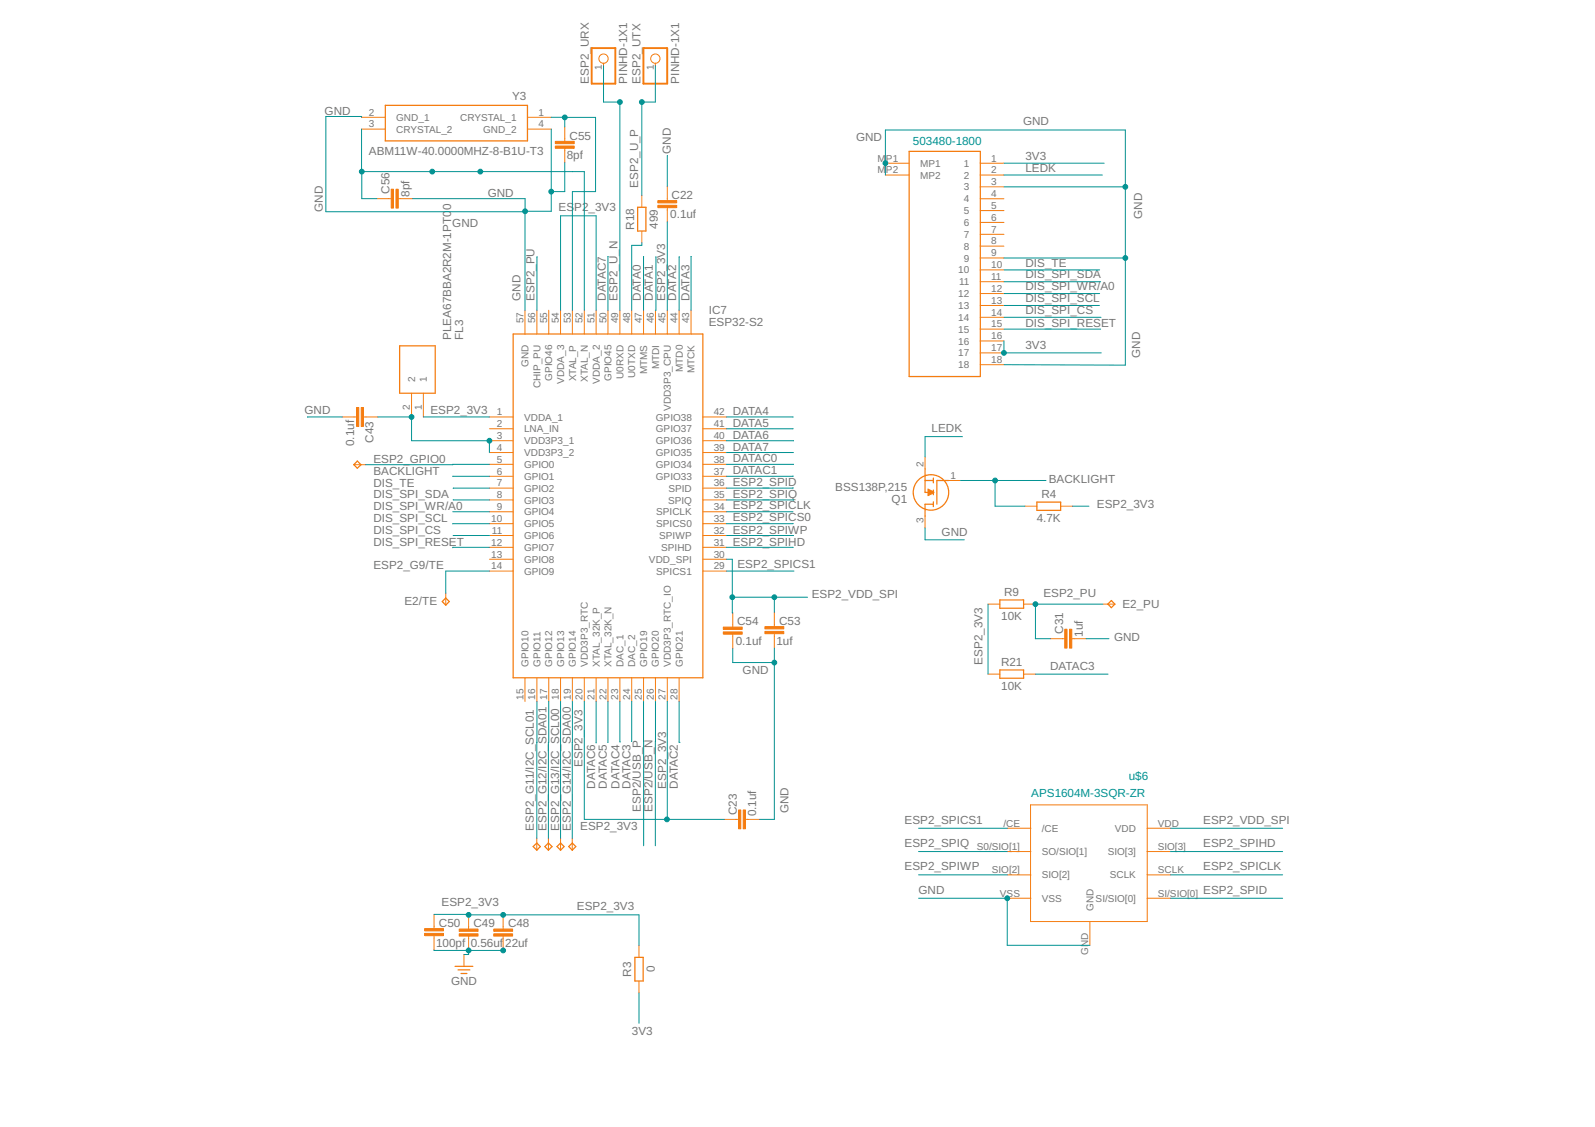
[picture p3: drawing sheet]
<svg xmlns="http://www.w3.org/2000/svg" width="297mm" height="210mm" viewBox="0 0 297 210" stroke-linecap="round" stroke-linejoin="round" font-family="sans-serif">
<g fill="none" stroke="#f57c10" stroke-width=".23">
<path d="M71.8 19.6h26.4v6.6h-26.4zM118.7 38.6h1.6v4.4h-1.6zM169.3 28.2h13.3v41.9h-13.3zM74.4 64.4h6.6v8.8h-6.6zM95.6 62.2h35.3v64h-35.3zM66.5 85.9l.7 .7-.7 .6-.6-.6zM172.3 87.3v4.4h1.5M172.3 89.5h1.5M173.8 93.9h-1.5v2.2M173.8 89v.9M173.8 91.3v.8M173.8 93.5v.9"/>
<path d="M176.7 89.5h-2.2v4.4M193.1 93.5h4.4v1.6h-4.4zM83 111.4l.7 .6-.7 .7-.6-.7zM186.2 111.7h4.4v1.6h-4.4zM207 111.8l.6 .7-.6 .7-.7-.7zM186.2 124.8h4.4v1.5h-4.4zM99.3 157.7l.7-.7 .6 .7-.6 .6zM102.1 157l.7 .7-.7 .6-.6-.6zM104.4 157l.7 .7-.7 .6-.7-.6zM106.6 157l.6 .7-.6 .6-.7-.6zM84.8 180h3.3M118.2 178.3h1.6v4.4h-1.6z"/>
<path d="M85.3 180.6h2.2M85.9 181.3h1.1"/>
<circle cx="173.4" cy="91.7" r="3.3"/>
</g>
<g fill="none" stroke="#f57c10" stroke-width=".19">
<path d="M112.4 11.8v.5M122 11.8v.5M67.3 21.8h4.5M67.3 24h4.5M70.2 37h2.7M74.2 37h2.6M98.2 21.8h4.5M98.2 24h4.5M105.2 23.7v2.6M105.2 27.6v2.7M119.5 36.4v2.2M124.3 34.7v2.7"/>
<path d="M124.3 38.7v2.6M164.9 30.4h4.4M164.9 32.6h4.4M182.6 37h4.4M182.6 30.4h4.4M182.6 32.6h4.4M182.6 34.8h4.4M182.6 39.2h4.4M97.8 57.8v4.4M100 57.8v4.4M102.2 57.8v4.4M104.4 57.8v4.4"/>
<path d="M106.6 57.8v4.4M108.8 57.8v4.4M111 57.8v4.4M113.2 57.8v4.4M115.4 57.8v4.4M117.6 57.8v4.4M119.5 43v2.2M119.8 57.8v4.4M122.1 57.8v4.4M124.3 57.8v4.4M126.5 57.8v4.4M128.7 57.8v4.4"/>
<path d="M182.6 41.4h4.4M182.6 43.6h4.4M182.6 45.8h4.4M182.6 48h4.4M182.6 50.3h4.4M182.6 52.5h4.4M182.6 54.7h4.4M182.6 56.9h4.4M182.6 59.1h4.4M63.7 77.7h2.7M67.7 77.7h2.7M76.6 73.2v4.5"/>
<path d="M78.8 73.2v4.5M91.1 77.7h4.5M91.1 79.9h4.5M130.9 77.7h4.4M130.9 79.9h4.4M182.6 61.3h4.4M182.6 63.5h4.4M182.6 65.7h4.4M182.6 67.9h4.4M65.9 86.6h2.2M91.1 82.1h4.5M91.1 84.3h4.5"/>
<path d="M91.1 86.5h4.5M91.1 88.7h4.5M91.1 90.9h4.5M91.1 93.1h4.5M91.1 95.3h4.5M91.1 97.5h4.5M91.1 99.7h4.5M130.9 82.1h4.4M130.9 84.3h4.4M130.9 86.5h4.4M130.9 88.7h4.4M130.9 90.9h4.4"/>
<path d="M130.9 93.1h4.4M130.9 95.3h4.4M130.9 97.5h4.4M130.9 99.7h4.4M172.3 85.1v2.2M172.3 96.1v2.2M176.7 89.5h2.2M190.9 94.3h2.2M197.5 94.3h2.2M83 110.5v2.2M91.1 101.9h4.5M91.1 104.2h4.5"/>
<path d="M91.1 106.4h4.5M130.9 101.9h4.4M130.9 104.2h4.4M130.9 106.4h4.4M136.5 114.2v2.6M136.5 118.1v2.7M144.2 114.1v2.6M144.2 118v2.7M184 112.5h2.2M190.6 112.5h2.2M195.6 119h2.7M199.6 119h2.6"/>
<path d="M205.4 112.5h2.2M97.8 126.2v4.4M100 126.2v4.4M102.2 126.2v4.4M104.4 126.2v4.4M106.6 126.2v4.4M108.8 126.2v4.4M111 126.2v4.4M113.2 126.2v4.4M115.4 126.2v4.4M117.6 126.2v4.4M119.8 126.2v4.4"/>
<path d="M122.1 126.2v4.4M124.3 126.2v4.4M126.5 126.2v4.4M184 125.6h2.2M190.6 125.6h2.2M100 156.1v2.2M102.1 156.1v2.2M104.4 156.1v2.2M106.6 156.1v2.2M134.9 152.6h2.6M138.9 152.6h2.6M187.6 158.6h4.4"/>
<path d="M187.6 154.3h4.4M191.9 149.9h21.8v21.7h-21.8zM213.6 158.6h4.4M213.6 154.3h4.4M80.8 170.3v2.7M80.8 174.3v2.6M86.4 177.8v2.2M87.3 170.4v2.6M87.3 174.4v2.6M93.7 170.4v2.6M93.7 174.4v2.6M119 176.1v2.2"/>
<path d="M187.6 167.3h4.4M187.6 162.9h4.4M203 171.6v4.5M213.6 167.3h4.4M213.6 162.9h4.4M119 182.7v2.2"/>
<circle cx="112.4" cy="10.9" r=".87"/>
<circle cx="122" cy="10.9" r=".87"/>
</g>
<g fill="#f57c10" stroke="#f57c10" stroke-width=".19">
<path d="M91.9 173.9h3.6v.4h-3.6z"/>
<path d="M91.9 173h3.6v.5h-3.6z"/>
<path d="M85.5 173.9h3.5v.4h-3.5z"/>
<path d="M85.5 173h3.5v.5h-3.5z"/>
<path d="M79.1 173.8h3.5v.5h-3.5z"/>
<path d="M79.1 173h3.5v.4h-3.5z"/>
<path d="M142.5 117.6h3.5v.4h-3.5z"/>
<path d="M142.5 116.7h3.5v.4h-3.5z"/>
<path d="M134.7 117.7h3.5v.4h-3.5z"/>
<path d="M134.7 116.8h3.5v.4h-3.5z"/>
<path d="M103.4 27.2h3.5v.4h-3.5z"/>
<path d="M103.4 26.3h3.5v.5h-3.5z"/>
<path d="M73.7 35.2h.5v3.6h-.5z"/>
<path d="M72.9 35.2h.4v3.6h-.4z"/>
<path d="M122.5 38.2h3.5v.5h-3.5z"/>
<path d="M122.5 37.4h3.5v.4h-3.5z"/>
<path d="M138.4 150.9h.4v3.5h-.4z"/>
<path d="M137.5 150.9h.5v3.5h-.5z"/>
<path d="M199.2 117.2h.4v3.5h-.4z"/>
<path d="M198.3 117.2h.4v3.5h-.4z"/>
<path d="M66.4 75.9h.4v3.5h-.4z"/>
<path d="M67.3 75.9h.4v3.5h-.4z"/>
</g>
<path d="M172.8 91.1l1.1 .5v.2l-1.1 .5z" fill-rule="evenodd" fill="#f57c10" stroke="#f57c10" stroke-width=".19"/>
<path d="M110.2 9h4.4v6.6h-4.4zM119.8 9h4.4v6.6h-4.4z" fill="none" stroke="#f57c10" stroke-width=".36"/>
<g fill="none" stroke="#009292" stroke-width=".19">
<path d="M112.4 12.3v6.7h3M115.4 18.9v38.9M119.5 18.9v17.5M122 12.3v6.7h-2.5M67.3 21.8v-.1h-6.6v17.7h37.1M67.3 24v8h41.5v25.8M67.4 32v5h2.8M76.8 37h21v20.8M102.7 24v15.3h-4.9M102.7 21.8h2.5v1.9M105.2 30.3v5.4h-2.5M105.2 21.9h5.7v13.8h-4.3v22.1"/>
<path d="M124.3 29v5.7M164.9 32.6v-8.4h44.7v43.8l-22.6-.1M187 34.8h22.6M187 30.4h18.6M187 32.6h18.3M100.1 47.9l-.1 9.9M104.4 57.8v-17.6h6.6v17.6M113.3 47.8l-.1 10M119.5 45.2v.5h-1.9v12.1M119.9 47.8l-.1 10M122.1 47.9v9.9M124.3 41.3v16.5"/>
<path d="M126.6 47.9l-.1 9.9M128.7 47.8v10M187 48h22.6M187 50.3h17.8M187 52.5h18M187 54.7h17.8M187 56.9h17.7M187 59.1h18M57.3 77.7h6.4M57.3 77.7h.1M70.4 77.7h6.2v4.4h14.5v2.2M78.8 77.7h12.3"/>
<path d="M135.3 77.7h12.4M135.3 79.9h12.4M147.7 77.7h.1M147.7 79.8v.1M187 61.3h18M187 63.5v2.2h18.1M84.3 95.3h6.8M84.4 93.1h6.7M91.1 88.7h-6.8M91.1 86.5l-23 .1M91.1 97.5l-6.8 .1M91.1 99.7l-6.7 .1"/>
<path d="M91.1 90.9l-6.7 .1M135.3 82.1h12.5M135.3 93.1l12.5 .1M135.3 99.7l12.5 .1M135.3 84.3h12.5M135.3 95.3h12.4M147.7 88.6l-12.4 .1M147.7 90.8v.1h-12.4M147.7 97.5h-12.4M147.8 86.5h-12.5M172.3 98.3v2.2h7.3M178.9 89.5h15.9"/>
<path d="M179.2 81.3h-6.9v3.8M185.3 89.5v4.8h5.6M199.7 94.3h3.1M91.1 101.9l-6.8 .1M91.1 106.4h-8.1v4.1M135.3 104.2h1.1l.1 10M135.3 101.9h12.4M135.3 106.4h12.5M136.4 111.2h14M144.2 111.2v2.9M147.7 101.9v.1M184 112.5v13.1"/>
<path d="M192.8 119h2.8M202.2 119h4.3M205.4 112.5h-12.6v6.5M100 130.6v25.5M102.2 130.6l-.1 25.5M104.4 130.6v25.5M106.6 130.6v25.5M108.8 130.6v22h26.1M111 130.6v7.7M113.2 130.6v7.7M115.4 130.6l.1 7.6M117.6 130.6v7.5"/>
<path d="M119.8 130.6l.1 26.9M122.1 130.6l-.1 26.9M124.3 130.6v22M126.5 130.6v7.7h.1M136.5 120.8v2.6h7.7M144.2 120.7v31.9h-2.7M192.8 125.6h13.6M171.1 158.6h16.5M171.1 154.3h16.5M218 158.6h20.9M218 154.3h20.9M80.8 176.9l12.9 .1"/>
<path d="M80.8 170.3l38.2 .1v5.7M87.3 177v.8h-.9M171.1 167.3h16.5v8.8h15.4M171.1 162.9h16.5M218 167.3h20.9M218 162.9h20.9M119 184.9v5.7"/>
</g>
<g fill="#009292" stroke="#009292" stroke-width=".19">
<circle cx="93.7" cy="177" r=".44"/>
<circle cx="87.3" cy="177" r=".44"/>
<circle cx="144.2" cy="123.4" r=".44"/>
<circle cx="187.6" cy="167.3" r=".44"/>
<circle cx="97.8" cy="39.3" r=".44"/>
<circle cx="102.7" cy="35.7" r=".44"/>
<circle cx="209.6" cy="48" r=".44"/>
<circle cx="209.6" cy="34.8" r=".44"/>
<circle cx="164.9" cy="30.4" r=".44"/>
<circle cx="67.4" cy="32" r=".44"/>
<circle cx="80.5" cy="32" r=".44"/>
<circle cx="89.5" cy="32" r=".44"/>
<circle cx="105.2" cy="21.9" r=".44"/>
<circle cx="93.7" cy="170.4" r=".44"/>
<circle cx="87.3" cy="170.4" r=".44"/>
<circle cx="124.2" cy="152.6" r=".44"/>
<circle cx="136.4" cy="111.2" r=".44"/>
<circle cx="144.2" cy="111.2" r=".44"/>
<circle cx="115.4" cy="19" r=".44"/>
<circle cx="192.8" cy="112.5" r=".44"/>
<circle cx="187" cy="65.7" r=".44"/>
<circle cx="185.3" cy="89.5" r=".44"/>
<circle cx="119.5" cy="19" r=".44"/>
<circle cx="91.1" cy="82.1" r=".44"/>
<circle cx="76.6" cy="77.7" r=".44"/>
</g>
<g font-size="2.2" fill="#757575">
<text x="109.6" y="15.6" transform="rotate(-90 109.6 15.6)">ESP2_URX</text>
<text x="116.8" y="15.6" transform="rotate(-90 116.8 15.6)">PINHD-1X1</text>
<text x="119.3" y="15.6" transform="rotate(-90 119.3 15.6)">ESP2_UTX</text>
<text x="126.5" y="15.6" transform="rotate(-90 126.5 15.6)">PINHD-1X1</text>
<text x="60.5" y="21.4">GND</text>
<text x="95.4" y="18.7">Y3</text>
<text x="190.5" y="23.3">GND</text>
<text x="68.7" y="28.9">ABM11W-40.0000MHZ-8-B1U-T3</text>
<text x="105.6" y="29.7">8pf</text>
<text x="106.1" y="26">C55</text>
<text x="124.9" y="28.7" transform="rotate(-90 124.9 28.7)">GND</text>
<text x="159.4" y="26.3">GND</text>
<text x="191" y="29.9">3V3</text>
<text x="118.8" y="35" transform="rotate(-90 118.8 35)">ESP2_U_P</text>
<text x="191" y="32.1">LEDK</text>
<text x="60.1" y="39.5" transform="rotate(-90 60.1 39.5)">GND</text>
<text x="72.5" y="36.1" transform="rotate(-90 72.5 36.1)">C56</text>
<text x="76.2" y="36.6" transform="rotate(-90 76.2 36.6)">8pf</text>
<text x="84" y="39.2" transform="rotate(-90 84 39.2)">0</text>
<text x="90.8" y="36.7">GND</text>
<text x="104" y="39.3">ES</text>
<text x="107" y="39.3">P2_3V3</text>
<text x="124.8" y="40.6">0.1uf</text>
<text x="125.1" y="37.1">C22</text>
<text x="212.7" y="40.8" transform="rotate(-90 212.7 40.8)">GND</text>
<text x="84.2" y="42.2">GND</text>
<text x="118.1" y="42.8" transform="rotate(-90 118.1 42.8)">R18</text>
<text x="122.5" y="42.6" transform="rotate(-90 122.5 42.6)">499</text>
<text x="191" y="49.7">DIS_TE</text>
<text x="191" y="51.9">DIS_SPI_SDA</text>
<text x="96.9" y="56" transform="rotate(-90 96.9 56)">GND</text>
<text x="99.5" y="56" transform="rotate(-90 99.5 56)">ESP2_PU</text>
<text x="112.8" y="56" transform="rotate(-90 112.8 56)">DATAC7</text>
<text x="115" y="56" transform="rotate(-90 115 56)">ESP2_U_N</text>
<text x="119.3" y="56" transform="rotate(-90 119.3 56)">DATA0</text>
<text x="121.6" y="56" transform="rotate(-90 121.6 56)">DATA1</text>
<text x="123.9" y="56" transform="rotate(-90 123.9 56)">ESP2_3V3</text>
<text x="126" y="56" transform="rotate(-90 126 56)">DATA2</text>
<text x="128.4" y="56" transform="rotate(-90 128.4 56)">DATA3</text>
<text x="132" y="58.6">IC7</text>
<text x="191" y="54.1">DIS_SPI_WR/A0</text>
<text x="191" y="56.2">DIS_SPI_SCL</text>
<text x="191" y="58.6">DIS_SPI_CS</text>
<text x="84" y="63.3" transform="rotate(-90 84 63.3)">PLEA67BBA2R2M-1PT0</text>
<text x="86.2" y="63.3" transform="rotate(-90 86.2 63.3)">FL3</text>
<text x="132" y="60.8">ESP32-S2</text>
<text x="191" y="60.9">DIS_SPI_RESET</text>
<text x="191" y="65">3V3</text>
<text x="212.4" y="66.7" transform="rotate(-90 212.4 66.7)">GND</text>
<text x="56.7" y="77.1">GND</text>
<text x="80.1" y="77.1">ESP2_3V3</text>
<text x="136.5" y="77.3">DATA4</text>
<text x="66" y="83.1" transform="rotate(-90 66 83.1)">0.1uf</text>
<text x="69.6" y="82.5" transform="rotate(-90 69.6 82.5)">C43</text>
<text x="136.5" y="83.9">DATA7</text>
<text x="136.5" y="81.8">DATA6</text>
<text x="136.5" y="79.5">DATA5</text>
<text x="173.5" y="80.4">LEDK</text>
<text x="69.5" y="86.2">ESP2_GPIO0</text>
<text x="69.5" y="88.5">BACKLIGHT</text>
<text x="136.5" y="88.3">DATAC1</text>
<text x="136.5" y="86.1">DATAC0</text>
<text x="195.3" y="89.9">BACKLIGHT</text>
<text x="69.5" y="90.6">DIS_TE</text>
<text x="69.5" y="92.8">DIS_SPI_SDA</text>
<text x="69.5" y="95">DIS_SPI_WR/A0</text>
<text x="136.5" y="92.7">ESP2_SPIQ</text>
<text x="136.5" y="94.9">ESP2_SPICLK</text>
<text x="136.5" y="90.5">ESP2_SPID</text>
<text x="155.5" y="91.4">BSS138P,215</text>
<text x="166.1" y="93.6">Q1</text>
<text x="193.9" y="92.8">R4</text>
<text x="204.3" y="94.6">ESP2_3V3</text>
<text x="69.5" y="97.2">DIS_SPI_SCL</text>
<text x="69.5" y="99.5">DIS_SPI_CS</text>
<text x="69.5" y="101.7">DIS_SPI_RESET</text>
<text x="136.5" y="97.1">ESP2_SPICS0</text>
<text x="136.5" y="99.5">ESP2_SPIWP</text>
<text x="136.5" y="101.8">ESP2_SPIHD</text>
<text x="175.4" y="99.9">GND</text>
<text x="193.1" y="97.2">4.7K</text>
<text x="69.5" y="106">ESP2_G9/TE</text>
<text x="137.3" y="105.8">ESP2_SPICS1</text>
<text x="75.3" y="112.7">E2/TE</text>
<text x="151.2" y="111.4">ESP2_VDD_SPI</text>
<text x="187" y="111.1">R9</text>
<text x="194.3" y="111.1">ESP2_PU</text>
<text x="209" y="113.3">E2_PU</text>
<text x="137.3" y="116.5">C54</text>
<text x="145.1" y="116.4">C53</text>
<text x="186.5" y="115.5">10K</text>
<text x="198" y="118.1" transform="rotate(-90 198 118.1)">C31</text>
<text x="201.7" y="118.6" transform="rotate(-90 201.7 118.6)">1uf</text>
<text x="207.5" y="119.4">GND</text>
<text x="137" y="120.1">0.1uf</text>
<text x="138.3" y="125.5">GND</text>
<text x="144.6" y="120.1">1uf</text>
<text x="183" y="123.8" transform="rotate(-90 183 123.8)">ESP2_3V3</text>
<text x="186.4" y="124.1">R21</text>
<text x="195.6" y="124.9">DATAC3</text>
<text x="186.5" y="128.5">10K</text>
<text x="108.5" y="142.9" transform="rotate(-90 108.5 142.9)">ESP2_3V3</text>
<text x="110.8" y="146.9" transform="rotate(-90 110.8 146.9)">DATAC6</text>
<text x="113" y="146.9" transform="rotate(-90 113 146.9)">DATAC5</text>
<text x="115.3" y="146.9" transform="rotate(-90 115.3 146.9)">DATAC4</text>
<text x="117.4" y="146.9" transform="rotate(-90 117.4 146.9)">DATAC3</text>
<text x="124" y="146.9" transform="rotate(-90 124 146.9)">ESP2_3V3</text>
<text x="126.2" y="146.9" transform="rotate(-90 126.2 146.9)">DATAC2</text>
<text x="99.4" y="154.7" transform="rotate(-90 99.4 154.7)">ESP2_G11/I2C_SCL01</text>
<text x="101.8" y="154.7" transform="rotate(-90 101.8 154.7)">ESP2_G12/I2C_SDA01</text>
<text x="104.1" y="154.7" transform="rotate(-90 104.1 154.7)">ESP2_G13/I2C_SCL00</text>
<text x="106.3" y="154.7" transform="rotate(-90 106.3 154.7)">ESP2_G14/I2C_SDA00</text>
<text x="108.1" y="154.6">ESP2_3V3</text>
<text x="119.3" y="151.2" transform="rotate(-90 119.3 151.2)">ESP2/USB_P</text>
<text x="121.5" y="151.2" transform="rotate(-90 121.5 151.2)">ESP2/USB_N</text>
<text x="137.2" y="151.8" transform="rotate(-90 137.2 151.8)">C23</text>
<text x="140.8" y="152" transform="rotate(-90 140.8 152)">0.1uf</text>
<text x="146.8" y="151.5" transform="rotate(-90 146.8 151.5)">GND</text>
<text x="168.5" y="153.4">ESP2_SPICS1</text>
<text x="224.1" y="153.4">ESP2_VDD_SPI</text>
<text x="168.5" y="157.7">ESP2_SPIQ</text>
<text x="224.1" y="157.7">ESP2_SPIHD</text>
<text x="168.5" y="162.1">ESP2_SPIWP</text>
<text x="171.1" y="166.4">GND</text>
<text x="224.1" y="162.1">ESP2_SPICLK</text>
<text x="224.1" y="166.4">ESP2_SPID</text>
<text x="81.7" y="172.6">C50</text>
<text x="82.2" y="168.7">ESP2_3V3</text>
<text x="88.2" y="172.7">C49</text>
<text x="94.6" y="172.7">C48</text>
<text x="107.4" y="169.6">ESP2_3V3</text>
<text x="81.2" y="176.3">100pf</text>
<text x="87.7" y="176.4">0.56uf</text>
<text x="94.1" y="176.4">22uf</text>
<text x="84" y="183.5">GND</text>
<text x="117.6" y="181.9" transform="rotate(-90 117.6 181.9)">R3</text>
<text x="122" y="181.1" transform="rotate(-90 122 181.1)">0</text>
<text x="117.7" y="192.8">3V3</text>
</g>
<g font-size="2.2" fill="#009292">
<text x="170" y="27.1">503480-1800</text>
<text x="192" y="148.5">APS1604M-3SQR-ZR</text>
<text x="210.2" y="145.2">u$6</text>
</g>
<g font-size="1.9" fill="#757575">
<text x="112.1" y="13.1" transform="rotate(-90 112.1 13.1)">1</text>
<text x="121.7" y="13.1" transform="rotate(-90 121.7 13.1)">1</text>
<text x="68.7" y="21.5">2</text>
<text x="68.7" y="23.7">3</text>
<text x="73.8" y="22.5">GND_1</text>
<text x="85.7" y="22.5">CRYSTAL_1</text>
<text x="100.3" y="21.5">1</text>
<text x="100.3" y="23.7">4</text>
<text x="73.8" y="24.7">CRYSTAL_2</text>
<text x="90" y="24.7">GND_2</text>
<text x="163.4" y="30.1">M</text>
<text x="163.4" y="32.3">M</text>
<text x="165" y="30.1">P1</text>
<text x="165" y="32.3">P2</text>
<text x="171.3" y="31.1">MP1</text>
<text x="171.3" y="33.3">MP2</text>
<text x="179.5" y="31.1">1</text>
<text x="179.5" y="33.3">2</text>
<text x="179.5" y="35.5">3</text>
<text x="184.6" y="30.1">1</text>
<text x="184.6" y="32.3">2</text>
<text x="184.6" y="34.5">3</text>
<text x="179.5" y="37.7">4</text>
<text x="179.5" y="39.9">5</text>
<text x="184.6" y="36.7">4</text>
<text x="184.6" y="38.9">5</text>
<text x="184.6" y="41.1">6</text>
<text x="179.5" y="42.1">6</text>
<text x="179.5" y="44.3">7</text>
<text x="179.5" y="46.5">8</text>
<text x="184.6" y="43.3">7</text>
<text x="184.6" y="45.5">8</text>
<text x="184.6" y="47.7">9</text>
<text x="178.5" y="50.9">10</text>
<text x="178.6" y="53.1">11</text>
<text x="179.5" y="48.7">9</text>
<text x="184.6" y="50">10</text>
<text x="184.6" y="52.2">11</text>
<text x="178.5" y="55.3">12</text>
<text x="178.5" y="57.6">13</text>
<text x="178.5" y="59.8">14</text>
<text x="184.6" y="54.4">12</text>
<text x="184.6" y="56.6">13</text>
<text x="184.6" y="58.8">14</text>
<text x="97.5" y="60.2" transform="rotate(-90 97.5 60.2)">57</text>
<text x="99.7" y="60.2" transform="rotate(-90 99.7 60.2)">56</text>
<text x="101.9" y="60.2" transform="rotate(-90 101.9 60.2)">55</text>
<text x="104.1" y="60.2" transform="rotate(-90 104.1 60.2)">54</text>
<text x="106.3" y="60.2" transform="rotate(-90 106.3 60.2)">53</text>
<text x="108.5" y="60.2" transform="rotate(-90 108.5 60.2)">52</text>
<text x="110.7" y="60.2" transform="rotate(-90 110.7 60.2)">51</text>
<text x="112.9" y="60.2" transform="rotate(-90 112.9 60.2)">50</text>
<text x="115.1" y="60.2" transform="rotate(-90 115.1 60.2)">49</text>
<text x="117.3" y="60.2" transform="rotate(-90 117.3 60.2)">48</text>
<text x="119.5" y="60.2" transform="rotate(-90 119.5 60.2)">47</text>
<text x="121.8" y="60.2" transform="rotate(-90 121.8 60.2)">46</text>
<text x="124" y="60.2" transform="rotate(-90 124 60.2)">45</text>
<text x="126.2" y="60.2" transform="rotate(-90 126.2 60.2)">44</text>
<text x="128.4" y="60.2" transform="rotate(-90 128.4 60.2)">43</text>
<text x="178.5" y="62">15</text>
<text x="178.5" y="64.2">16</text>
<text x="184.6" y="61">15</text>
<text x="184.6" y="63.2">16</text>
<text x="184.6" y="65.4">17</text>
<text x="77.3" y="71.2" transform="rotate(-90 77.3 71.2)">2</text>
<text x="79.5" y="71.2" transform="rotate(-90 79.5 71.2)">1</text>
<text x="98.4" y="68.4" transform="rotate(-90 98.4 68.4)">GND</text>
<text x="102.9" y="70.9" transform="rotate(-90 102.9 70.9)">GPIO46</text>
<text x="105.1" y="71.5" transform="rotate(-90 105.1 71.5)">VDDA_3</text>
<text x="107.3" y="71.1" transform="rotate(-90 107.3 71.1)">XTAL_P</text>
<text x="109.5" y="71.2" transform="rotate(-90 109.5 71.2)">XTAL_N</text>
<text x="111.7" y="71.5" transform="rotate(-90 111.7 71.5)">VDDA_2</text>
<text x="113.9" y="70.9" transform="rotate(-90 113.9 70.9)">GPIO45</text>
<text x="116.1" y="70.6" transform="rotate(-90 116.1 70.6)">U0RXD</text>
<text x="118.3" y="70.4" transform="rotate(-90 118.3 70.4)">U0TXD</text>
<text x="120.5" y="69.7" transform="rotate(-90 120.5 69.7)">MTMS</text>
<text x="122.7" y="68.8" transform="rotate(-90 122.7 68.8)">MTDI</text>
<text x="127.1" y="69.3" transform="rotate(-90 127.1 69.3)">MTD0</text>
<text x="129.4" y="69.5" transform="rotate(-90 129.4 69.5)">MTCK</text>
<text x="178.5" y="66.4">17</text>
<text x="178.5" y="68.6">18</text>
<text x="184.6" y="67.6">18</text>
<text x="76.3" y="76.3" transform="rotate(-90 76.3 76.3)">2</text>
<text x="78.5" y="76.3" transform="rotate(-90 78.5 76.3)">1</text>
<text x="92.5" y="77.4">1</text>
<text x="100.7" y="72.3" transform="rotate(-90 100.7 72.3)">CHIP_PU</text>
<text x="124.9" y="76.5" transform="rotate(-90 124.9 76.5)">VDD3P3_CPU</text>
<text x="132.9" y="77.4">42</text>
<text x="92.5" y="79.6">2</text>
<text x="92.5" y="81.8">3</text>
<text x="92.5" y="84">4</text>
<text x="97.6" y="78.3">VDDA_1</text>
<text x="97.6" y="80.5">LNA_IN</text>
<text x="97.6" y="82.7">VDD3P3_1</text>
<text x="122.2" y="78.3">GPIO38</text>
<text x="122.2" y="80.5">GPIO37</text>
<text x="122.2" y="82.7">GPIO36</text>
<text x="132.9" y="79.6">41</text>
<text x="132.9" y="81.8">40</text>
<text x="132.9" y="84">39</text>
<text x="92.5" y="86.2">5</text>
<text x="92.5" y="88.4">6</text>
<text x="97.6" y="84.9">VDD3P3_2</text>
<text x="97.6" y="87.2">GPIO0</text>
<text x="97.6" y="89.4">GPIO1</text>
<text x="122.2" y="85">GPIO35</text>
<text x="122.2" y="87.2">GPIO34</text>
<text x="122.2" y="89.4">GPIO33</text>
<text x="132.9" y="86.2">38</text>
<text x="132.9" y="88.4">37</text>
<text x="172" y="87" transform="rotate(-90 172 87)">2</text>
<text x="177" y="89.2">1</text>
<text x="92.5" y="90.6">7</text>
<text x="92.5" y="92.8">8</text>
<text x="92.5" y="95">9</text>
<text x="97.6" y="91.6">GPIO2</text>
<text x="97.6" y="93.8">GPIO3</text>
<text x="97.6" y="96">GPIO4</text>
<text x="122.2" y="96">SPICLK</text>
<text x="124.4" y="93.8">SPIQ</text>
<text x="124.5" y="91.6">SPID</text>
<text x="132.9" y="90.6">36</text>
<text x="132.9" y="92.8">35</text>
<text x="132.9" y="95">34</text>
<text x="91.5" y="97.2">10</text>
<text x="91.5" y="101.6">12</text>
<text x="91.6" y="99.4">11</text>
<text x="97.6" y="98.2">GPIO5</text>
<text x="97.6" y="100.4">GPIO6</text>
<text x="122.2" y="98.2">SPICS0</text>
<text x="122.8" y="100.4">SPIWP</text>
<text x="132.9" y="97.2">33</text>
<text x="132.9" y="99.4">32</text>
<text x="132.9" y="101.6">31</text>
<text x="172" y="97.5" transform="rotate(-90 172 97.5)">3</text>
<text x="91.5" y="103.8">13</text>
<text x="91.5" y="106.1">14</text>
<text x="97.6" y="102.6">GPIO7</text>
<text x="97.6" y="104.8">GPIO8</text>
<text x="97.6" y="107">GPIO9</text>
<text x="120.9" y="104.8">VDD_SPI</text>
<text x="122.2" y="107">SPICS1</text>
<text x="123.1" y="102.6">SPIHD</text>
<text x="132.9" y="103.8">30</text>
<text x="132.9" y="106.1">29</text>
<text x="98.4" y="124.2" transform="rotate(-90 98.4 124.2)">GPIO10</text>
<text x="100.6" y="124.2" transform="rotate(-90 100.6 124.2)">GPIO11</text>
<text x="102.9" y="124.2" transform="rotate(-90 102.9 124.2)">GPIO12</text>
<text x="105.1" y="124.2" transform="rotate(-90 105.1 124.2)">GPIO13</text>
<text x="107.3" y="124.2" transform="rotate(-90 107.3 124.2)">GPIO14</text>
<text x="109.5" y="124.2" transform="rotate(-90 109.5 124.2)">VDD3P3_RTC</text>
<text x="111.7" y="124.2" transform="rotate(-90 111.7 124.2)">XTAL_32K_P</text>
<text x="113.9" y="124.2" transform="rotate(-90 113.9 124.2)">XTAL_32K_N</text>
<text x="116.1" y="124.2" transform="rotate(-90 116.1 124.2)">DAC_1</text>
<text x="118.3" y="124.2" transform="rotate(-90 118.3 124.2)">DAC_2</text>
<text x="120.5" y="124.2" transform="rotate(-90 120.5 124.2)">GPIO19</text>
<text x="122.7" y="124.2" transform="rotate(-90 122.7 124.2)">GPIO20</text>
<text x="124.9" y="124.2" transform="rotate(-90 124.9 124.2)">VDD3P3_RTC_IO</text>
<text x="127.1" y="124.2" transform="rotate(-90 127.1 124.2)">GPIO21</text>
<text x="97.5" y="130.3" transform="rotate(-90 97.5 130.3)">15</text>
<text x="99.7" y="130.3" transform="rotate(-90 99.7 130.3)">16</text>
<text x="101.9" y="130.3" transform="rotate(-90 101.9 130.3)">17</text>
<text x="104.1" y="130.3" transform="rotate(-90 104.1 130.3)">18</text>
<text x="106.3" y="130.3" transform="rotate(-90 106.3 130.3)">19</text>
<text x="108.5" y="130.3" transform="rotate(-90 108.5 130.3)">20</text>
<text x="110.7" y="130.3" transform="rotate(-90 110.7 130.3)">21</text>
<text x="112.9" y="130.3" transform="rotate(-90 112.9 130.3)">22</text>
<text x="115.1" y="130.3" transform="rotate(-90 115.1 130.3)">23</text>
<text x="117.3" y="130.3" transform="rotate(-90 117.3 130.3)">24</text>
<text x="119.5" y="130.3" transform="rotate(-90 119.5 130.3)">25</text>
<text x="121.8" y="130.3" transform="rotate(-90 121.8 130.3)">26</text>
<text x="124" y="130.3" transform="rotate(-90 124 130.3)">27</text>
<text x="126.2" y="130.3" transform="rotate(-90 126.2 130.3)">28</text>
<text x="186.9" y="153.9">/CE</text>
<text x="194" y="154.9">/CE</text>
<text x="207.6" y="154.9">VDD</text>
<text x="215.6" y="153.9">VDD</text>
<text x="181.9" y="158.3">S0/SIO[1]</text>
<text x="194" y="159.3">SO/SIO[1]</text>
<text x="206.3" y="159.3">SIO[3]</text>
<text x="215.6" y="158.3">SIO[3]</text>
<text x="184.7" y="162.6">SIO[2]</text>
<text x="186.2" y="167">VSS</text>
<text x="194" y="168">VSS</text>
<text x="194" y="163.6">SIO[2]</text>
<text x="204" y="168">SI/SIO[0]</text>
<text x="206.7" y="163.6">SCLK</text>
<text x="215.6" y="162.6">SCLK</text>
<text x="215.6" y="167">SI/SIO[0]</text>
<text x="203.6" y="169.6" transform="rotate(-90 203.6 169.6)">GND</text>
<text x="202.7" y="177.8" transform="rotate(-90 202.7 177.8)">GND</text>
</g>
</svg>
